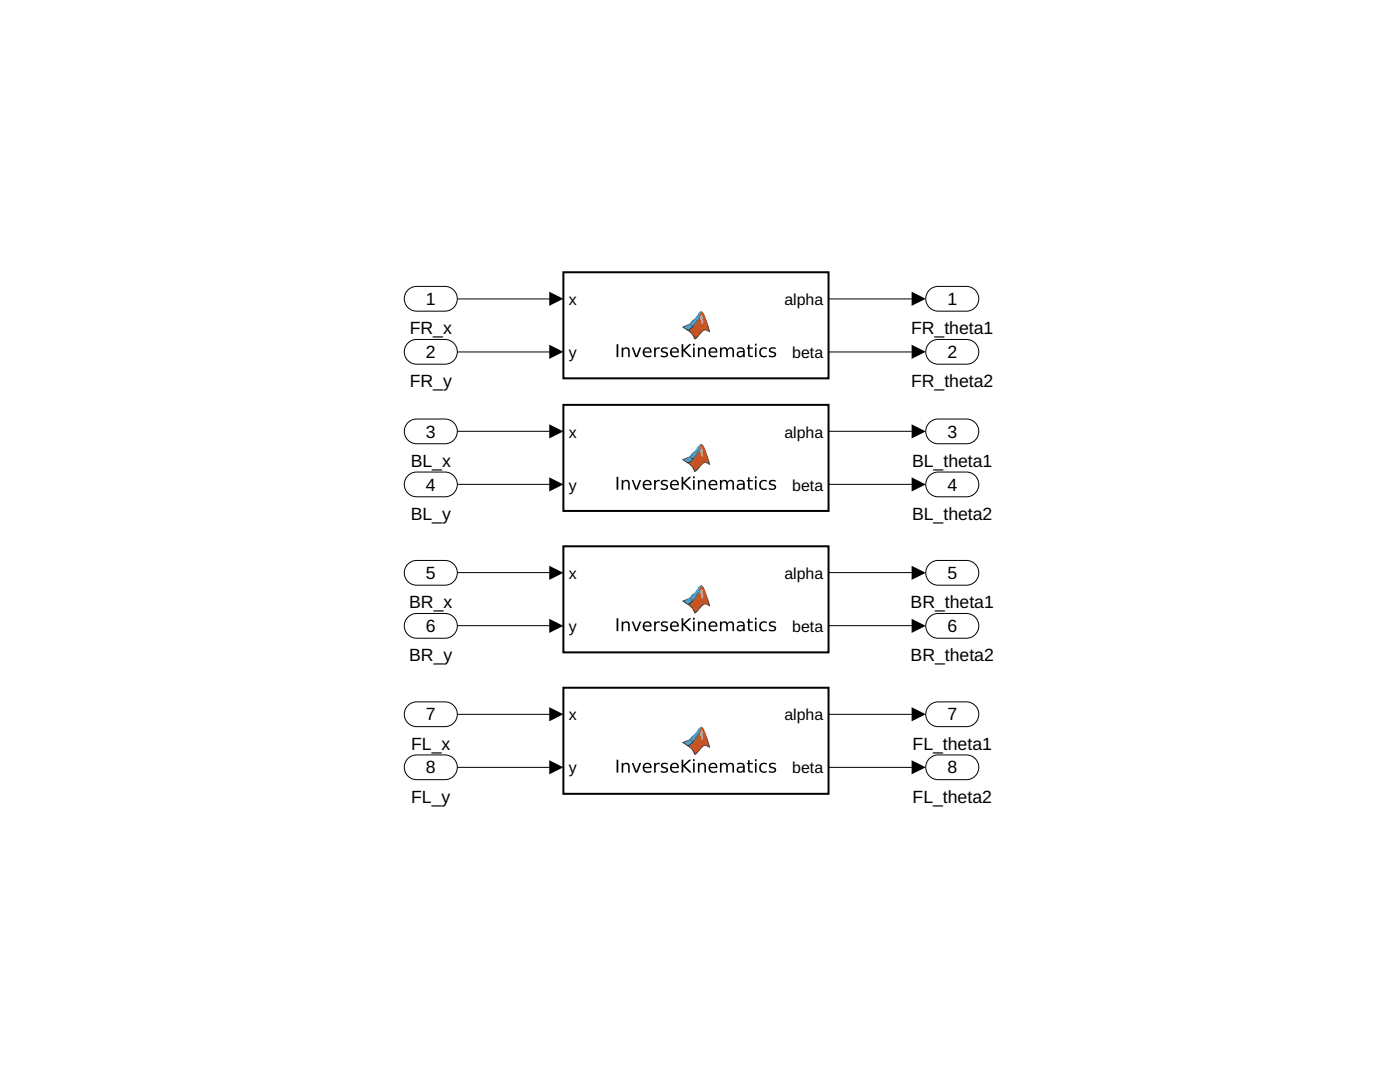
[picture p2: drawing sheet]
<svg xmlns="http://www.w3.org/2000/svg" width="279mm" height="216mm" viewBox="0 0 279 216" stroke-linecap="round" stroke-linejoin="round" font-family="sans-serif">
<path d="M136.2 65.3l1.5-.7 .6-.7 .5-.3 1-1.4a1.1 1.1 0 0 1 .9 1l.9 3a1.08 1.08 0 0 0-1.8 .3l-1.2 1.1a4.1 4.1 0 0 0-2.4-2.3z" fill="#000"/>
<path d="M139.9 62.9l.1-.1a1.81 1.81 0 0 1 .2 2l-.3-.6z" fill="#f5ae81"/>
<g fill="#000">
<path d="M139.9 62.3l.3-.1a15.1 15.1 0 0 1 1.5 4l-.2 .1a.89 .89 0 0 0-1.4 0l-.4 .5a1.74 1.74 0 0 1-1.1 .9 2.56 2.56 0 0 0-1.2-1.6l.2-.2 .4 .3 .8 1.2 .3-.3a2.34 2.34 0 0 1 1.9-1.4l.4 .2-.4-1a6.5 6.5 0 0 0-1.1-2.6z"/>
<path d="M123.1 68.7h.3v2.6h-.3zM124.1 69.3h.3v.3a.7 .7 0 0 1 .8-.3 .7 .7 0 0 1 .5 .8v1.2h-.3v-1.2a.5 .5 0 0 0-.6-.5 .5 .5 0 0 0-.4 .6v1.1h-.3zM126.1 69.3h.3l.6 1.7 .6-1.7h.4l-.8 2h-.4zM128.5 69.6a.89 .89 0 0 1 1.1-.2 .89 .89 0 0 1 .4 1h-1.4a.82 .82 0 0 0 1.4 .5v.3a1.09 1.09 0 0 1-1.5-.2 1.09 1.09 0 0 1 0-1.4zM128.8 69.7l-.2 .4h1.1a.55 .55 0 0 0-.3-.5 .55 .55 0 0 0-.6 .1zM130.5 69.3h.4v.3l.2-.2 .6-.1v.3a.56 .56 0 0 0-.6 .1 .56 .56 0 0 0-.2 .5v1.1h-.4zM132.1 69.4l.3-.1h.7l.1 .1v.3a.76 .76 0 0 0-1 .1l.1 .2a1 1 0 0 1 1 .9 1.08 1.08 0 0 1-1.4 .3v-.3a.79 .79 0 0 0 1.1-.1l-.1-.2a.96 .96 0 0 1-1-.9zM134 69.6a.89 .89 0 0 1 1-.2 .89 .89 0 0 1 .5 1h-1.5a.82 .82 0 0 0 1.4 .5v.3a1.09 1.09 0 0 1-1.4-.2 1.09 1.09 0 0 1 0-1.4zM134.2 69.7l-.2 .4h1.2a.55 .55 0 0 0-.4-.5 .55 .55 0 0 0-.6 .1zM136 68.7h.4v1.1l1.1-1.1h.5l-1.3 1.2 1.4 1.4h-.5l-1.2-1.3v1.3h-.4zM138.3 69.3h.3v2h-.3zM138.3 68.6h.3v.4h-.3zM139.3 69.3h.3v.3a.7 .7 0 0 1 .8-.3 .7 .7 0 0 1 .5 .8v1.2h-.3v-1.2a.5 .5 0 0 0-.5-.5 .5 .5 0 0 0-.5 .6v1.1h-.3zM141.6 69.6a.89 .89 0 0 1 1.1-.2 .89 .89 0 0 1 .5 1h-1.5a.82 .82 0 0 0 1.4 .5v.3a1.09 1.09 0 0 1-1.4-.2 1.09 1.09 0 0 1-.1-1.4zM141.9 69.7l-.2 .4h1.2a.55 .55 0 0 0-.4-.5 .55 .55 0 0 0-.6 .1zM143.7 69.3h.3v.3a.66 .66 0 0 1 .6-.3 .66 .66 0 0 1 .6 .4 .68 .68 0 0 1 .8-.4 .68 .68 0 0 1 .5 .8v1.2h-.3v-1.2a.47 .47 0 0 0-.5-.5 .47 .47 0 0 0-.5 .6v1.1h-.3v-1.2a.48 .48 0 0 0-.5-.5 .48 .48 0 0 0-.4 .6v1.1h-.3zM147.5 70.4a.47 .47 0 0 0 .3 .7 .47 .47 0 0 0 .5-.5v-.3zM147.1 69.4a.94 .94 0 0 1 1.5 .8v1.1h-.3v-.3a.68 .68 0 0 1-.8 .3 .68 .68 0 0 1-.5-.8 .68 .68 0 0 1 .9-.5h.4a.68 .68 0 0 0-.5-.5 .68 .68 0 0 0-.7 .2zM149.3 68.8h.3v.5h.7v.3h-.7v1.2l.2 .2h.5v.3l-.8-.1-.2-.2v-1.4h-.3v-.3h.3zM150.7 69.3h.3v2h-.3zM150.7 68.6h.3v.4h-.3zM151.8 69.6l.4-.3h.4l.4 .1v.3a.74 .74 0 0 0-1 .1 .74 .74 0 0 0 0 1 .74 .74 0 0 0 1 .1v.3a1.04 1.04 0 0 1-1.3-.3 1.04 1.04 0 0 1 .1-1.3zM153.6 69.4l.4-.1h.7l.1 .1v.3a.76 .76 0 0 0-1 .1v.2a1 1 0 0 1 1.1 .9 1.08 1.08 0 0 1-1.5 .3v-.3a.79 .79 0 0 0 1.2-.1l-.1-.2a.96 .96 0 0 1-1-.9z"/>
<path d="M136.1 65.2l1.3 .9a8.2 8.2 0 0 0 2.5-3.8h.4l-.3-.2a1.39 1.39 0 0 0-1 1l-.3 .4a5.5 5.5 0 0 1-2.5 1.7zM136.6 65.3l1.1-.5 .4 .3-.8 .7zM138.3 64.1l1-.9-1 1.8-.4-.3z"/>
</g>
<path d="M112.4 54.3h53v21.2h-53z" fill="none" stroke="#000" stroke-width=".4"/>
<path d="M112.4 80.8h53v21.2h-53z" fill="#fff"/>
<path d="M136.2 91.7l1.5-.6 .6-.7 .5-.4 1-1.3a1.1 1.1 0 0 1 .9 1l.9 3a1.08 1.08 0 0 0-1.8 .3l-1.2 1.1a4.1 4.1 0 0 0-2.4-2.4z" fill="#000"/>
<path d="M139.9 89.4l.1-.1a1.81 1.81 0 0 1 .2 1.9l-.3-.6z" fill="#f5ae81"/>
<g fill="#000">
<path d="M139.9 88.7h.3a15.1 15.1 0 0 1 1.5 4h-.2a.89 .89 0 0 0-1.4 .1l-.4 .4a1.74 1.74 0 0 1-1.1 1 2.56 2.56 0 0 0-1.2-1.7l.2-.1 .4 .3 .8 1.2 .3-.3a2.34 2.34 0 0 1 1.9-1.4l.4 .1-.4-.9a6.5 6.5 0 0 0-1.1-2.6z"/>
<path d="M123.1 95.1h.3v2.6h-.3zM124.1 95.8h.3v.3a.7 .7 0 0 1 .8-.3 .7 .7 0 0 1 .5 .8v1.1h-.3v-1.1a.5 .5 0 0 0-.6-.6 .5 .5 0 0 0-.4 .6v1.1h-.3zM126.1 95.8h.3l.6 1.6 .6-1.6h.4l-.8 1.9h-.4zM128.5 96a.89 .89 0 0 1 1.1-.2 .89 .89 0 0 1 .4 1h-1.4a.82 .82 0 0 0 1.4 .5v.3a1.09 1.09 0 0 1-1.5-.1 1.09 1.09 0 0 1 0-1.5zM128.8 96.2l-.2 .4h1.1a.55 .55 0 0 0-.3-.6 .55 .55 0 0 0-.6 .2zM130.5 95.8h.4v.3l.2-.3h.6v.3a.56 .56 0 0 0-.6 0 .56 .56 0 0 0-.2 .6v1h-.4zM132.1 95.9l.3-.1h.7h.1v.3a.76 .76 0 0 0-1 .2l.1 .2a1 1 0 0 1 1 .9 1.08 1.08 0 0 1-1.4 .2v-.3a.79 .79 0 0 0 1.1-.1l-.1-.2a.96 .96 0 0 1-1-.9zM134 96a.89 .89 0 0 1 1-.2 .89 .89 0 0 1 .5 1h-1.5a.82 .82 0 0 0 1.4 .5v.3a1.09 1.09 0 0 1-1.4-.1 1.09 1.09 0 0 1 0-1.5zM134.2 96.2l-.2 .4h1.2a.55 .55 0 0 0-.4-.6 .55 .55 0 0 0-.6 .2zM136 95.1h.4v1.1l1.1-1.1h.5l-1.3 1.2 1.4 1.4h-.5l-1.2-1.2v1.2h-.4zM138.3 95.8h.3v1.9h-.3zM138.3 95h.3v.4h-.3zM139.3 95.8h.3v.3a.7 .7 0 0 1 .8-.3 .7 .7 0 0 1 .5 .8v1.1h-.3v-1.1a.5 .5 0 0 0-.5-.6 .5 .5 0 0 0-.5 .6v1.1h-.3zM141.6 96a.89 .89 0 0 1 1.1-.2 .89 .89 0 0 1 .5 1h-1.5a.82 .82 0 0 0 1.4 .5v.3a1.09 1.09 0 0 1-1.4-.1 1.09 1.09 0 0 1-.1-1.5zM141.9 96.2l-.2 .4h1.2a.55 .55 0 0 0-.4-.6 .55 .55 0 0 0-.6 .2zM143.7 95.8h.3v.3a.66 .66 0 0 1 .6-.4 .66 .66 0 0 1 .6 .5 .68 .68 0 0 1 .8-.4 .68 .68 0 0 1 .5 .8v1.1h-.3v-1.1a.47 .47 0 0 0-.5-.6 .47 .47 0 0 0-.5 .6v1.1h-.3v-1.1a.48 .48 0 0 0-.5-.6 .48 .48 0 0 0-.4 .6v1.1h-.3zM147.5 96.8a.47 .47 0 0 0 .3 .8 .47 .47 0 0 0 .5-.6v-.3zM147.1 95.9a.94 .94 0 0 1 1.5 .7v1.1h-.3v-.3a.68 .68 0 0 1-.8 .4 .68 .68 0 0 1-.5-.9 .68 .68 0 0 1 .9-.4h.4a.68 .68 0 0 0-.5-.5 .68 .68 0 0 0-.7 .2zM149.3 95.2h.3v.6h.7v.2h-.7v1.3l.2 .1 .5 .1v.2h-.8l-.2-.2v-1.5h-.3v-.2h.3zM150.7 95.8h.3v1.9h-.3zM150.7 95h.3v.4h-.3zM151.8 96l.4-.2h.4l.4 .1v.3a.74 .74 0 0 0-1 .1 .74 .74 0 0 0 0 1 .74 .74 0 0 0 1 .1v.2a1.04 1.04 0 0 1-1.3-.2 1.04 1.04 0 0 1 .1-1.4zM153.6 95.9l.4-.1h.7h.1v.3a.76 .76 0 0 0-1 .2v.2a1 1 0 0 1 1.1 .9 1.08 1.08 0 0 1-1.5 .2v-.3a.79 .79 0 0 0 1.2-.1l-.1-.2a.96 .96 0 0 1-1-.9z"/>
<path d="M136.1 91.7l1.3 .8a8.2 8.2 0 0 0 2.5-3.7l.4-.1-.3-.2a1.39 1.39 0 0 0-1 1l-.3 .4a5.5 5.5 0 0 1-2.5 1.7zM136.6 91.8l1.1-.5 .4 .3-.8 .6zM138.3 90.6l1-.9-1 1.7-.4-.3z"/>
</g>
<path d="M112.4 80.8h53v21.2h-53z" fill="none" stroke="#000" stroke-width=".4"/>
<path d="M112.4 109h53v21.2h-53z" fill="#fff"/>
<path d="M136.2 120l1.5-.7 .6-.7 .5-.3 1-1.4a1.1 1.1 0 0 1 .9 1l.9 3a1.08 1.08 0 0 0-1.8 .3l-1.2 1.1a4.1 4.1 0 0 0-2.4-2.3z" fill="#000"/>
<path d="M139.9 117.6l.1-.1a1.81 1.81 0 0 1 .2 2l-.3-.6z" fill="#f5ae81"/>
<g fill="#000">
<path d="M139.9 116.9h.3a15.1 15.1 0 0 1 1.5 4h-.2a.89 .89 0 0 0-1.4 .1l-.4 .5a1.74 1.74 0 0 1-1.1 .9 2.56 2.56 0 0 0-1.2-1.6l.2-.2 .4 .3 .8 1.2 .3-.3a2.34 2.34 0 0 1 1.9-1.4l.4 .2-.4-1a6.5 6.5 0 0 0-1.1-2.6z"/>
<path d="M136.1 119.9l1.3 .9a8.2 8.2 0 0 0 2.5-3.8h.4l-.3-.2a1.39 1.39 0 0 0-1 .9l-.3 .5a5.5 5.5 0 0 1-2.5 1.7zM136.6 120l1.1-.5 .4 .3-.8 .7zM138.3 118.8l1-.9-1 1.7-.4-.2z"/>
<path d="M123.1 123.4h.3v2.5h-.3zM124.1 124h.3v.3a.7 .7 0 0 1 .8-.3 .7 .7 0 0 1 .5 .8v1.1h-.3v-1.1a.5 .5 0 0 0-.6-.5 .5 .5 0 0 0-.4 .6v1h-.3zM126.1 124h.3l.6 1.6 .6-1.6h.4l-.8 1.9h-.4zM128.5 124.2a.89 .89 0 0 1 1.1-.2 .89 .89 0 0 1 .4 1.1h-1.4a.82 .82 0 0 0 1.4 .4v.3a1.09 1.09 0 0 1-1.5-.1 1.09 1.09 0 0 1 0-1.5zM128.8 124.4l-.2 .4h1.1a.55 .55 0 0 0-.3-.5 .55 .55 0 0 0-.6 .1zM130.5 124h.4v.3l.2-.2 .6-.1v.3a.56 .56 0 0 0-.6 .1 .56 .56 0 0 0-.2 .5v1h-.4zM132.1 124.1l.3-.1h.7l.1 .1v.3a.76 .76 0 0 0-1 .1l.1 .2a1 1 0 0 1 1 .9 1.08 1.08 0 0 1-1.4 .3v-.4a.79 .79 0 0 0 1.1-.1l-.1-.2a.96 .96 0 0 1-1-.8zM134 124.2a.89 .89 0 0 1 1-.2 .89 .89 0 0 1 .5 1.1h-1.5a.82 .82 0 0 0 1.4 .4v.3a1.09 1.09 0 0 1-1.4-.1 1.09 1.09 0 0 1 0-1.5zM134.2 124.4l-.2 .4h1.2a.55 .55 0 0 0-.4-.5 .55 .55 0 0 0-.6 .1zM136 123.4h.4v1.1l1.1-1.1h.5l-1.3 1.2 1.4 1.3h-.5l-1.2-1.2v1.2h-.4zM138.3 124h.3v1.9h-.3zM138.3 123.3h.3v.4h-.3zM139.3 124h.3v.3a.7 .7 0 0 1 .8-.3 .7 .7 0 0 1 .5 .8v1.1h-.3v-1.1a.5 .5 0 0 0-.5-.5 .5 .5 0 0 0-.5 .6v1h-.3zM141.6 124.2a.89 .89 0 0 1 1.1-.2 .89 .89 0 0 1 .5 1.1h-1.5a.82 .82 0 0 0 1.4 .4v.3a1.09 1.09 0 0 1-1.4-.1 1.09 1.09 0 0 1-.1-1.5zM141.9 124.4l-.2 .4h1.2a.55 .55 0 0 0-.4-.5 .55 .55 0 0 0-.6 .1zM143.7 124h.3v.3a.66 .66 0 0 1 .6-.3 .66 .66 0 0 1 .6 .4 .68 .68 0 0 1 .8-.4 .68 .68 0 0 1 .5 .8v1.1h-.3v-1.1a.47 .47 0 0 0-.5-.5 .47 .47 0 0 0-.5 .6v1h-.3v-1.1a.48 .48 0 0 0-.5-.5 .48 .48 0 0 0-.4 .6v1h-.3zM147.5 125.1a.47 .47 0 0 0 .3 .7 .47 .47 0 0 0 .5-.6v-.2zM147.1 124.1a.94 .94 0 0 1 1.5 .7v1.1h-.3v-.3a.68 .68 0 0 1-.8 .4 .68 .68 0 0 1-.5-.8 .68 .68 0 0 1 .9-.5h.4a.68 .68 0 0 0-.5-.5 .68 .68 0 0 0-.7 .2zM149.3 123.5h.3v.5h.7v.3h-.7v1.2l.2 .2h.5v.2h-.8l-.2-.2v-1.4h-.3v-.3h.3zM150.7 124h.3v1.9h-.3zM150.7 123.3h.3v.4h-.3zM151.8 124.2l.4-.2h.4l.4 .1v.3a.74 .74 0 0 0-1 .1 .74 .74 0 0 0 0 1 .74 .74 0 0 0 1 .1v.3a1.04 1.04 0 0 1-1.3-.3 1.04 1.04 0 0 1 .1-1.4zM153.6 124.1l.4-.1h.7l.1 .1v.3a.76 .76 0 0 0-1 .1v.2a1 1 0 0 1 1.1 .9 1.08 1.08 0 0 1-1.5 .3v-.4a.79 .79 0 0 0 1.2-.1l-.1-.2a.96 .96 0 0 1-1-.8z"/>
</g>
<path d="M112.4 109h53v21.2h-53z" fill="none" stroke="#000" stroke-width=".4"/>
<path d="M112.4 137.2h53v21.2h-53z" fill="#fff"/>
<path d="M136.2 148.2l1.5-.7 .6-.7 .5-.3 1-1.4a1.1 1.1 0 0 1 .9 1l.9 3a1.08 1.08 0 0 0-1.8 .4l-1.2 1a4.1 4.1 0 0 0-2.4-2.3z" fill="#000"/>
<path d="M139.9 145.8l.1-.1a1.81 1.81 0 0 1 .2 2l-.3-.6z" fill="#f5ae81"/>
<g fill="#000">
<path d="M139.9 145.2l.3-.1a15.1 15.1 0 0 1 1.5 4l-.2 .1a.89 .89 0 0 0-1.4 0l-.4 .5a1.74 1.74 0 0 1-1.1 .9 2.56 2.56 0 0 0-1.2-1.6l.2-.2 .4 .3 .8 1.2 .3-.3a2.34 2.34 0 0 1 1.9-1.4l.4 .2-.4-1a6.5 6.5 0 0 0-1.1-2.6z"/>
<path d="M123.1 151.6h.3v2.6h-.3zM124.1 152.2h.3v.3a.7 .7 0 0 1 .8-.3 .7 .7 0 0 1 .5 .8v1.2h-.3v-1.2a.5 .5 0 0 0-.6-.5 .5 .5 0 0 0-.4 .6v1.1h-.3zM126.1 152.2h.3l.6 1.7 .6-1.7h.4l-.8 2h-.4zM128.5 152.5a.89 .89 0 0 1 1.1-.2 .89 .89 0 0 1 .4 1h-1.4a.82 .82 0 0 0 1.4 .5v.3a1.09 1.09 0 0 1-1.5-.2 1.09 1.09 0 0 1 0-1.4zM128.8 152.6l-.2 .4h1.1a.55 .55 0 0 0-.3-.5 .55 .55 0 0 0-.6 .1zM130.5 152.2h.4v.3l.2-.2 .6-.1v.3a.56 .56 0 0 0-.6 .1 .56 .56 0 0 0-.2 .5v1.1h-.4zM132.1 152.3l.3-.1h.7l.1 .1v.3a.76 .76 0 0 0-1 .1l.1 .2a1 1 0 0 1 1 .9 1.08 1.08 0 0 1-1.4 .3v-.3a.79 .79 0 0 0 1.1-.1l-.1-.2a.96 .96 0 0 1-1-.9zM134 152.5a.89 .89 0 0 1 1-.2 .89 .89 0 0 1 .5 1h-1.5a.82 .82 0 0 0 1.4 .5v.3a1.09 1.09 0 0 1-1.4-.2 1.09 1.09 0 0 1 0-1.4zM134.2 152.6l-.2 .4h1.2a.55 .55 0 0 0-.4-.5 .55 .55 0 0 0-.6 .1zM136 151.6h.4v1.1l1.1-1.1h.5l-1.3 1.2 1.4 1.4h-.5l-1.2-1.3v1.3h-.4zM138.3 152.2h.3v2h-.3zM138.3 151.5h.3v.4h-.3zM139.3 152.2h.3v.3a.7 .7 0 0 1 .8-.3 .7 .7 0 0 1 .5 .8v1.2h-.3v-1.2a.5 .5 0 0 0-.5-.5 .5 .5 0 0 0-.5 .6v1.1h-.3zM141.6 152.5a.89 .89 0 0 1 1.1-.2 .89 .89 0 0 1 .5 1h-1.5a.82 .82 0 0 0 1.4 .5v.3a1.09 1.09 0 0 1-1.4-.2 1.09 1.09 0 0 1-.1-1.4zM141.9 152.6l-.2 .4h1.2a.55 .55 0 0 0-.4-.5 .55 .55 0 0 0-.6 .1zM143.7 152.2h.3v.3a.66 .66 0 0 1 .6-.3 .66 .66 0 0 1 .6 .4 .68 .68 0 0 1 .8-.4 .68 .68 0 0 1 .5 .8v1.2h-.3v-1.2a.47 .47 0 0 0-.5-.5 .47 .47 0 0 0-.5 .6v1.1h-.3v-1.2a.48 .48 0 0 0-.5-.5 .48 .48 0 0 0-.4 .6v1.1h-.3zM147.5 153.3a.47 .47 0 0 0 .3 .7 .47 .47 0 0 0 .5-.5v-.3zM147.1 152.3a.94 .94 0 0 1 1.5 .8v1.1h-.3v-.3a.68 .68 0 0 1-.8 .3 .68 .68 0 0 1-.5-.8 .68 .68 0 0 1 .9-.5h.4a.68 .68 0 0 0-.5-.5 .68 .68 0 0 0-.7 .2zM149.3 151.7h.3v.5h.7v.3h-.7v1.2l.2 .2h.5v.3l-.8-.1-.2-.2v-1.4h-.3v-.3h.3zM150.7 152.2h.3v2h-.3zM150.7 151.5h.3v.4h-.3zM151.8 152.5l.4-.3h.4l.4 .1v.3a.74 .74 0 0 0-1 .1 .74 .74 0 0 0 0 1 .74 .74 0 0 0 1 .1v.3a1.04 1.04 0 0 1-1.3-.3 1.04 1.04 0 0 1 .1-1.3zM153.6 152.3l.4-.1h.7l.1 .1v.3a.76 .76 0 0 0-1 .1v.2a1 1 0 0 1 1.1 .9 1.08 1.08 0 0 1-1.5 .3v-.3a.79 .79 0 0 0 1.2-.1l-.1-.2a.96 .96 0 0 1-1-.9z"/>
<path d="M136.1 148.1l1.3 .9a8.2 8.2 0 0 0 2.5-3.8h.4l-.3-.2a1.39 1.39 0 0 0-1 1l-.3 .4a5.5 5.5 0 0 1-2.5 1.7zM136.6 148.2l1.1-.5 .4 .3-.8 .7zM138.3 147l1-.9-1 1.8-.4-.3z"/>
</g>
<path d="M112.4 137.2h53v21.2h-53z" fill="none" stroke="#000" stroke-width=".4"/>
<path d="M81.2 58.1a2.46 2.46 0 0 1 2-.9h5.6a2.47 2.47 0 0 1 2.5 2.4 2.47 2.47 0 0 1-2.5 2.5h-5.6a2.47 2.47 0 0 1-2.3-1.4 2.47 2.47 0 0 1 .3-2.6z" fill="#fff"/>
<path d="M81.2 58.1a2.46 2.46 0 0 1 2-.9h5.6a2.47 2.47 0 0 1 2.5 2.4 2.47 2.47 0 0 1-2.5 2.5h-5.6a2.47 2.47 0 0 1-2.3-1.4 2.47 2.47 0 0 1 .3-2.6z" fill="none" stroke="#000" stroke-width=".2"/>
<path d="M81.2 68.7a2.46 2.46 0 0 1 2-1h5.6a2.47 2.47 0 0 1 2.5 2.5 2.47 2.47 0 0 1-2.5 2.5h-5.6a2.47 2.47 0 0 1-2.3-1.4 2.47 2.47 0 0 1 .3-2.6z" fill="#fff"/>
<path d="M81.2 68.7a2.46 2.46 0 0 1 2-1h5.6a2.47 2.47 0 0 1 2.5 2.5 2.47 2.47 0 0 1-2.5 2.5h-5.6a2.47 2.47 0 0 1-2.3-1.4 2.47 2.47 0 0 1 .3-2.6z" fill="none" stroke="#000" stroke-width=".2"/>
<path d="M81.2 84.5a2.46 2.46 0 0 1 2-.9h5.6a2.47 2.47 0 0 1 2.5 2.5 2.47 2.47 0 0 1-2.5 2.4h-5.6a2.47 2.47 0 0 1-2.3-1.4 2.47 2.47 0 0 1 .3-2.6z" fill="#fff"/>
<path d="M81.2 84.5a2.46 2.46 0 0 1 2-.9h5.6a2.47 2.47 0 0 1 2.5 2.5 2.47 2.47 0 0 1-2.5 2.4h-5.6a2.47 2.47 0 0 1-2.3-1.4 2.47 2.47 0 0 1 .3-2.6z" fill="none" stroke="#000" stroke-width=".2"/>
<path d="M81.2 95.1a2.46 2.46 0 0 1 2-.9h5.6a2.47 2.47 0 0 1 2.5 2.5 2.47 2.47 0 0 1-2.5 2.4h-5.6a2.47 2.47 0 0 1-2.3-1.4 2.47 2.47 0 0 1 .3-2.6z" fill="#fff"/>
<path d="M81.2 95.1a2.46 2.46 0 0 1 2-.9h5.6a2.47 2.47 0 0 1 2.5 2.5 2.47 2.47 0 0 1-2.5 2.4h-5.6a2.47 2.47 0 0 1-2.3-1.4 2.47 2.47 0 0 1 .3-2.6z" fill="none" stroke="#000" stroke-width=".2"/>
<path d="M81.2 112.8a2.46 2.46 0 0 1 2-1h5.6a2.47 2.47 0 0 1 2.5 2.5 2.47 2.47 0 0 1-2.5 2.5h-5.6a2.47 2.47 0 0 1-2.3-1.4 2.47 2.47 0 0 1 .3-2.6z" fill="#fff"/>
<path d="M81.2 112.8a2.46 2.46 0 0 1 2-1h5.6a2.47 2.47 0 0 1 2.5 2.5 2.47 2.47 0 0 1-2.5 2.5h-5.6a2.47 2.47 0 0 1-2.3-1.4 2.47 2.47 0 0 1 .3-2.6z" fill="none" stroke="#000" stroke-width=".2"/>
<path d="M81.2 123.3a2.46 2.46 0 0 1 2-.9h5.6a2.47 2.47 0 0 1 2.5 2.5 2.47 2.47 0 0 1-2.5 2.5h-5.6a2.47 2.47 0 0 1-2.3-1.4 2.47 2.47 0 0 1 .3-2.7z" fill="#fff"/>
<path d="M81.2 123.3a2.46 2.46 0 0 1 2-.9h5.6a2.47 2.47 0 0 1 2.5 2.5 2.47 2.47 0 0 1-2.5 2.5h-5.6a2.47 2.47 0 0 1-2.3-1.4 2.47 2.47 0 0 1 .3-2.7z" fill="none" stroke="#000" stroke-width=".2"/>
<path d="M81.6 140.6l1-.5h.6h5.6a2.47 2.47 0 0 1 2.5 2.4 2.47 2.47 0 0 1-2.5 2.5h-5.6a2.47 2.47 0 0 1-2.4-1.7 2.47 2.47 0 0 1 .8-2.7z" fill="#fff"/>
<path d="M81.2 141a2.46 2.46 0 0 1 2-.9h5.6a2.47 2.47 0 0 1 2.5 2.4 2.47 2.47 0 0 1-2.5 2.5h-5.6a2.47 2.47 0 0 1-2.3-1.4 2.47 2.47 0 0 1 .3-2.6z" fill="none" stroke="#000" stroke-width=".2"/>
<path d="M81.6 151.2l1-.5 .6-.1h5.6a2.47 2.47 0 0 1 2.5 2.5 2.47 2.47 0 0 1-2.5 2.5h-5.6a2.47 2.47 0 0 1-2.4-1.7 2.47 2.47 0 0 1 .8-2.7z" fill="#fff"/>
<path d="M81.2 151.6a2.46 2.46 0 0 1 2-1h5.6a2.47 2.47 0 0 1 2.5 2.5 2.47 2.47 0 0 1-2.5 2.5h-5.6a2.47 2.47 0 0 1-2.3-1.4 2.47 2.47 0 0 1 .3-2.6z" fill="none" stroke="#000" stroke-width=".2"/>
<path d="M185.7 57.7l1-.5h.5h5.7a2.47 2.47 0 0 1 2.4 2.4 2.47 2.47 0 0 1-2.4 2.5h-5.7a2.47 2.47 0 0 1-2.3-1.7 2.47 2.47 0 0 1 .8-2.7z" fill="#fff"/>
<path d="M185.3 58.1a2.46 2.46 0 0 1 1.9-.9h5.7a2.47 2.47 0 0 1 2.4 2.4 2.47 2.47 0 0 1-2.4 2.5h-5.7a2.47 2.47 0 0 1-2.2-1.4 2.47 2.47 0 0 1 .3-2.6z" fill="none" stroke="#000" stroke-width=".2"/>
<path d="M185.7 68.3l1-.5 .5-.1h5.7a2.47 2.47 0 0 1 2.4 2.5 2.47 2.47 0 0 1-2.4 2.5h-5.7a2.47 2.47 0 0 1-2.3-1.7 2.47 2.47 0 0 1 .8-2.7z" fill="#fff"/>
<path d="M185.3 68.7a2.46 2.46 0 0 1 1.9-1h5.7a2.47 2.47 0 0 1 2.4 2.5 2.47 2.47 0 0 1-2.4 2.5h-5.7a2.47 2.47 0 0 1-2.2-1.4 2.47 2.47 0 0 1 .3-2.6z" fill="none" stroke="#000" stroke-width=".2"/>
<path d="M185.7 84.2l1-.5 .5-.1h5.7a2.47 2.47 0 0 1 2.4 2.5 2.47 2.47 0 0 1-2.4 2.4h-5.7a2.47 2.47 0 0 1-2.3-1.6 2.47 2.47 0 0 1 .8-2.7z" fill="#fff"/>
<path d="M185.3 84.5a2.46 2.46 0 0 1 1.9-.9h5.7a2.47 2.47 0 0 1 2.4 2.5 2.47 2.47 0 0 1-2.4 2.4h-5.7a2.47 2.47 0 0 1-2.2-1.4 2.47 2.47 0 0 1 .3-2.6z" fill="none" stroke="#000" stroke-width=".2"/>
<path d="M185.7 94.7l1-.4 .5-.1h5.7a2.47 2.47 0 0 1 2.4 2.5 2.47 2.47 0 0 1-2.4 2.4h-5.7a2.47 2.47 0 0 1-2.3-1.6 2.47 2.47 0 0 1 .8-2.8z" fill="#fff"/>
<path d="M185.3 95.1a2.46 2.46 0 0 1 1.9-.9h5.7a2.47 2.47 0 0 1 2.4 2.5 2.47 2.47 0 0 1-2.4 2.4h-5.7a2.47 2.47 0 0 1-2.2-1.4 2.47 2.47 0 0 1 .3-2.6z" fill="none" stroke="#000" stroke-width=".2"/>
<path d="M185.7 112.4l1-.5 .5-.1h5.7a2.47 2.47 0 0 1 2.4 2.5 2.47 2.47 0 0 1-2.4 2.5h-5.7a2.47 2.47 0 0 1-2.3-1.7 2.47 2.47 0 0 1 .8-2.7z" fill="#fff"/>
<path d="M185.3 112.8a2.46 2.46 0 0 1 1.9-1h5.7a2.47 2.47 0 0 1 2.4 2.5 2.47 2.47 0 0 1-2.4 2.5h-5.7a2.47 2.47 0 0 1-2.2-1.4 2.47 2.47 0 0 1 .3-2.6z" fill="none" stroke="#000" stroke-width=".2"/>
<path d="M185.7 123l1-.5 .5-.1h5.7a2.47 2.47 0 0 1 2.4 2.5 2.47 2.47 0 0 1-2.4 2.5h-5.7a2.47 2.47 0 0 1-2.3-1.7 2.47 2.47 0 0 1 .8-2.7z" fill="#fff"/>
<path d="M185.3 123.3a2.46 2.46 0 0 1 1.9-.9h5.7a2.47 2.47 0 0 1 2.4 2.5 2.47 2.47 0 0 1-2.4 2.5h-5.7a2.47 2.47 0 0 1-2.2-1.4 2.47 2.47 0 0 1 .3-2.7z" fill="none" stroke="#000" stroke-width=".2"/>
<path d="M185.7 140.6l1-.5h.5h5.7a2.47 2.47 0 0 1 2.4 2.4 2.47 2.47 0 0 1-2.4 2.5h-5.7a2.47 2.47 0 0 1-2.3-1.7 2.47 2.47 0 0 1 .8-2.7z" fill="#fff"/>
<path d="M185.3 141a2.46 2.46 0 0 1 1.9-.9h5.7a2.47 2.47 0 0 1 2.4 2.4 2.47 2.47 0 0 1-2.4 2.5h-5.7a2.47 2.47 0 0 1-2.2-1.4 2.47 2.47 0 0 1 .3-2.6z" fill="none" stroke="#000" stroke-width=".2"/>
<path d="M185.7 151.2l1-.5 .5-.1h5.7a2.47 2.47 0 0 1 2.4 2.5 2.47 2.47 0 0 1-2.4 2.5h-5.7a2.47 2.47 0 0 1-2.3-1.7 2.47 2.47 0 0 1 .8-2.7z" fill="#fff"/>
<g fill="none" stroke="#000" stroke-width=".2">
<path d="M91.3 59.6h18.4M165.4 59.6h16.6M91.3 70.2h18.4M165.4 70.2h16.6M91.3 86.1h18.4M91.3 96.6h18.4M165.4 86.1h16.6M165.4 96.6h16.6M91.3 114.3h18.4M165.4 114.3h16.6M91.3 124.8h18.4M165.4 124.8h16.6"/>
<path d="M91.3 142.5h18.4M91.3 153.1h18.4M165.4 142.5h16.6M165.4 153.1h16.6M185.3 151.6a2.46 2.46 0 0 1 1.9-1h5.7a2.47 2.47 0 0 1 2.4 2.5 2.47 2.47 0 0 1-2.4 2.5h-5.7a2.47 2.47 0 0 1-2.2-1.4 2.47 2.47 0 0 1 .3-2.6z"/>
</g>
<g fill="#000">
<path d="M109.6 58.2l2.8 1.4-2.8 1.4zM181.9 58.2l2.9 1.4-2.9 1.4zM109.6 68.8l2.8 1.4-2.8 1.4zM181.9 68.8l2.9 1.4-2.9 1.4zM109.6 95.3l2.8 1.4-2.8 1.4zM109.6 84.7l2.8 1.4-2.8 1.4zM181.9 84.7l2.9 1.4-2.9 1.4zM181.9 95.3l2.9 1.4-2.9 1.4zM109.6 112.9l2.8 1.4-2.8 1.4zM181.9 112.9l2.9 1.4-2.9 1.4zM109.6 123.5l2.8 1.4-2.8 1.4zM181.9 123.5l2.9 1.4-2.9 1.4z"/>
<path d="M109.6 141.1l2.8 1.4-2.8 1.4zM109.6 151.7l2.8 1.4-2.8 1.4zM181.9 141.1l2.9 1.4-2.9 1.4zM181.9 151.7l2.9 1.4-2.9 1.4z"/>
</g>
<g font-size="3.5">
<text x="85" y="60.9">1</text>
<text x="189.1" y="60.9">1</text>
<text x="81.8" y="66.7">FR_x</text>
<text x="85" y="71.4">2</text>
<text x="181.8" y="66.7">FR_theta1</text>
<text x="189.1" y="71.4">2</text>
<text x="81.8" y="77.3">FR_y</text>
<text x="181.8" y="77.3">FR_theta2</text>
<text x="85" y="87.3">3</text>
<text x="189.1" y="87.3">3</text>
<text x="82" y="93.1">BL_x</text>
<text x="182" y="93.1">BL_theta1</text>
<text x="85" y="97.9">4</text>
<text x="189.1" y="97.9">4</text>
<text x="82" y="103.7">BL_y</text>
<text x="182" y="103.7">BL_theta2</text>
<text x="85" y="115.5">5</text>
<text x="189.1" y="115.5">5</text>
<text x="81.7" y="121.4">BR_x</text>
<text x="181.7" y="121.4">BR_theta1</text>
<text x="81.7" y="131.9">BR_y</text>
<text x="85" y="126.1">6</text>
<text x="181.7" y="131.9">BR_theta2</text>
<text x="189.1" y="126.1">6</text>
<text x="85" y="143.8">7</text>
<text x="189.1" y="143.8">7</text>
<text x="82.1" y="149.6">FL_x</text>
<text x="182.1" y="149.6">FL_theta1</text>
<text x="85" y="154.3">8</text>
<text x="189.1" y="154.3">8</text>
<text x="82.1" y="160.2">FL_y</text>
<text x="182.1" y="160.2">FL_theta2</text>
</g>
<g font-size="3.2">
<text x="113.5" y="60.9">x</text>
<text x="156.5" y="60.9">alpha</text>
<text x="113.5" y="71.4">y</text>
<text x="158.1" y="71.4">beta</text>
<text x="113.5" y="87.3">x</text>
<text x="156.5" y="87.3">alpha</text>
<text x="113.5" y="97.9">y</text>
<text x="158.1" y="97.9">beta</text>
<text x="113.5" y="115.5">x</text>
<text x="156.5" y="115.5">alpha</text>
<text x="113.5" y="126.1">y</text>
<text x="158.1" y="126.1">beta</text>
<text x="113.5" y="143.8">x</text>
<text x="156.5" y="143.8">alpha</text>
<text x="113.5" y="154.3">y</text>
<text x="158.1" y="154.3">beta</text>
</g>
</svg>
